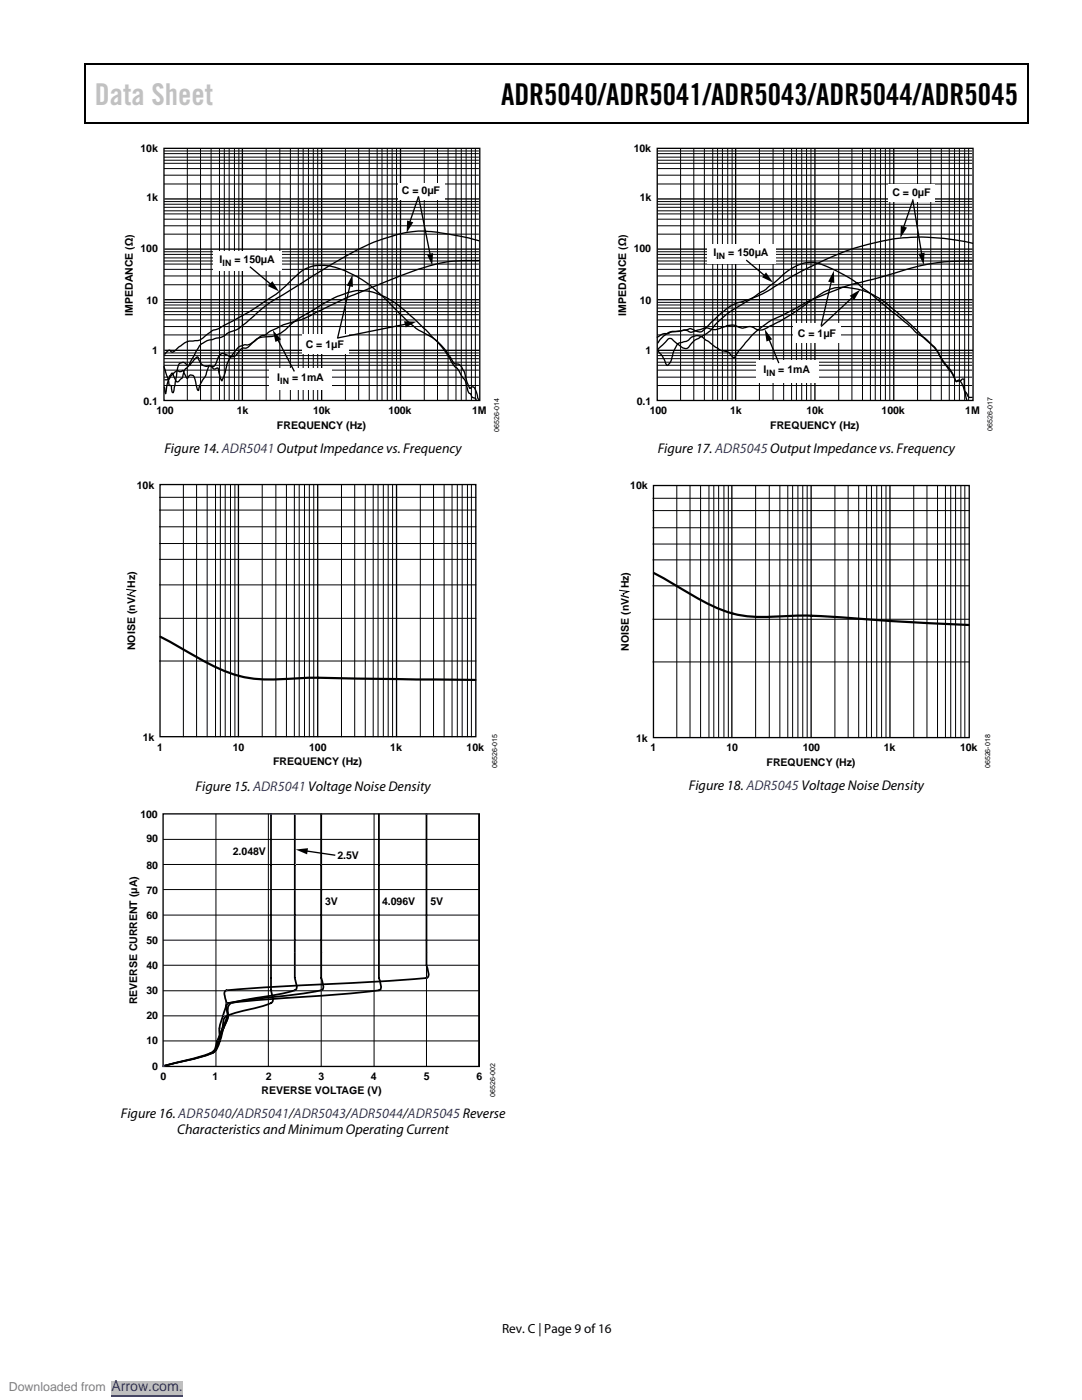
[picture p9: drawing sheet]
<svg xmlns="http://www.w3.org/2000/svg" width="216mm" height="279mm" viewBox="0 0 216 279" stroke-linecap="round" stroke-linejoin="round" font-family="sans-serif">
<path d="M16.9 12.7h.2v1h-.2zM16.9 12.7h.2v.3h-.2zM82.5 12.7h.3v.3h-.3zM205.1 12.7h.2v1h-.2zM205.1 12.7h.2v.3h-.2zM16.9 24.4h.2v.3h-.2zM82.3 24.4h.2v.3h-.2zM205.1 24.4h.2v.3h-.2z" fill="#000"/>
<path d="M17 13.7v10.7M17.1 12.8h65.4M82.8 12.8h122.3M205.2 13.7v10.7M17.1 24.5h188" fill="none" stroke="#000" stroke-width=".25"/>
<path d="M32.7 29.6h63v50.3h-63zM32.8 39.7h62.8M48.4 29.7v50.3M64.2 29.7v50.3M79.9 29.7v50.3M32.8 59.8h62.8M32.8 49.7h62.8M32.8 69.9h62.9" fill="none" stroke="#000" stroke-width=".26"/>
<g fill="none" stroke="#000" stroke-width=".2">
<path d="M32.7 30.1h62.9M32.7 30.7h62.9M32.7 31.4h62.9M32.7 32h62.9M32.7 32.6h62.9M32.7 33.6h62.9M32.7 35h62.9M32.7 36.7h62.9M37.4 29.7v50.3M40 29.7v50.3M42.1 29.7v50.3M43.8 29.7v50.3"/>
<path d="M44.8 29.7v50.3M45.7 29.7v50.3M46.8 29.7v50.3M47.7 29.7v50.3M53.1 29.7v50.3M55.8 29.7v50.3M57.9 29.7v50.3M59.5 29.7v50.3M60.5 29.7v50.3M61.5 29.7v50.3M62.5 29.7v50.3M63.4 29.7v50.3"/>
<path d="M68.9 29.7v50.3M71.6 29.7v50.3M73.7 29.7v50.3M75.3 29.7v50.3M76.2 29.7v50.3M77.3 29.7v50.3M78.2 29.7v50.3M79.1 29.7v50.3M84.7 29.7v50.3M87.3 29.7v50.3M89.4 29.7v50.3M91 29.7v50.3"/>
<path d="M92 29.7v50.3M93 29.7v50.3M94.1 29.7v50.3M94.9 29.7v50.3M32.7 50.2h62.9M32.7 50.8h62.9M32.7 51.5h62.9M32.7 52.1h62.9M32.7 52.7h62.9M32.7 53.8h62.9M32.7 55.1h62.9M32.7 56.8h62.9"/>
<path d="M32.7 40.2h62.9M32.7 40.8h62.9M32.7 41.4h62.9M32.7 42.1h62.9M32.7 42.7h62.9M32.7 43.7h62.9M32.7 45.1h62.9M32.7 46.7h62.9M32.7 70.4h62.9M32.7 71h62.9M32.7 71.6h62.9M32.7 72.3h62.9"/>
<path d="M32.7 72.9h62.9M32.7 73.9h62.9M32.7 75.3h62.9M32.7 76.9h62.9M32.7 60.3h62.9M32.7 60.9h62.9M32.7 61.5h62.9M32.7 62.2h62.9M32.7 62.8h62.9M32.7 63.9h62.9M32.7 65.2h62.9M32.7 66.8h62.9"/>
</g>
<g fill="#fff">
<path d="M79.4 36.5h9.3v3.3h-9.3z"/>
<path d="M60.2 66.7h9.3v3.8h-9.3z"/>
</g>
<path d="M83.5 39.3l2.4 11.8M83.5 39.2l-1.8 5.4M69.9 56.7l-2.6 10.8M95.6 48l-4.1-.9a27 27 0 0 0-10.6-.7 41.5 41.5 0 0 0-14.1 6l-8.6 5.4a39.2 39.2 0 0 0-7 4.7l-3.7 3.1-2.2 1a3.4 3.4 0 0 1-2.4 .9l-.2 .1a4.8 4.8 0 0 0-4 3.5l-.3 .5a5.2 5.2 0 0 1-1.6 2.4l-.1 .2a2.13 2.13 0 0 1-1.2 2l-.4-.2-.6-1.5h-.2l-.5 .6a.68 .68 0 0 1-.9 .7M95.6 52h-2.2a35.1 35.1 0 0 0-14.2 3.3l-9.4 3.9-5.7 2.7a23.8 23.8 0 0 1-7.6 2.9l-1.3 .7a5.9 5.9 0 0 0-2.3 1.4 2.11 2.11 0 0 0-1.8 .9l-.7 .6a2.42 2.42 0 0 1-1.4 1.1 1.55 1.55 0 0 0-1.6 1 1.38 1.38 0 0 1-2.2 .3 .9 .9 0 0 0-1.5 .2l-.1 .3a3.4 3.4 0 0 1-1.1 1.9l-.7-.2a1.65 1.65 0 0 1-2.2-1.5l-.2-.3-.2 .1-1.1 1.2a.58 .58 0 0 1-.5 .5 .58 .58 0 0 1-.6-.5 1.01 1.01 0 0 0-1.1 0 1.01 1.01 0 0 0-.5 .9l-.8 4.9h-.2l-.2-1.3-.3-.1a.65 .65 0 0 1-.2-.8l-1-2.9M32.8 77.3l.2 1.3a5.8 5.8 0 0 1 1.4-3.9l.2-.1a.97 .97 0 0 1 1.3-.4l.6-.3 .7 1.5h.3a.71 .71 0 0 1 .7-.5 .71 .71 0 0 1 .7 .7l.5 2.2 .2 .1 .1-.1a6.8 6.8 0 0 1 1.4-2.9l.6-1.7 .2-.2 .2 .1a.69 .69 0 0 0 .5 .5 .69 .69 0 0 0 .7-.1l.1-.1 .2 .3 .6 2.3 .7-1.4a8 8 0 0 1 3-5.5l.7-.2a2.75 2.75 0 0 0 2.6-1.2 8.7 8.7 0 0 1 3.4-.6l1.4-.6 1-.7a15.4 15.4 0 0 1 4.4-3.3 34.1 34.1 0 0 1 7.7-4 9.7 9.7 0 0 1 8.2 1l1.9 1.2 1.9 1.5 3.5 3.3a26.7 26.7 0 0 1 6 7.5 4.4 4.4 0 0 1 1.6 2.2 4.5 4.5 0 0 1 1.2 2.8l.2 .4 .3 .2a1.16 1.16 0 0 0 1 1l.1 .2M32.9 70.7a1.34 1.34 0 0 1 1-.8l.5 .4 .4-.2a5.6 5.6 0 0 1 4.5-2.1 6.8 6.8 0 0 0 2.6-1.7l.7-.4 1.2-.4 2.9-1.6 4.7-2.8a34.7 34.7 0 0 0 8.1-6.4 7.3 7.3 0 0 1 7.6-1.3 24 24 0 0 1 10.5 7l1.1 1.1a24.2 24.2 0 0 0 7.8 6 15.6 15.6 0 0 1 4.1 5 1.51 1.51 0 0 1 1.5 .8 9.8 9.8 0 0 1 1.2 3.2l.5 1a.58 .58 0 0 1 .6-.3 .58 .58 0 0 1 .5 .6l.4 1.6 .3 .3M81.2 64.6l-13.9 2.9" fill="none" stroke="#000" stroke-width=".26"/>
<path d="M70.3 54.8l.1 2.5-1.2-.3zM81.2 44l1.3 .4-1.4 2.1zM85.2 50.8l1.2-.3-.2 2.5zM80.6 64.1l2.5 .1-2.1 1.1z" fill="#000"/>
<g fill="#fff">
<path d="M42.6 50.1h13.7v3.8h-13.7z"/>
<path d="M53.8 73.5h12.5v4.3h-12.5z"/>
</g>
<path d="M49.9 53.2l4.4 3.7M55.3 67.5l3.4 6.6M31.9 96.7h63v50.3h-63zM47.6 96.8v50.3M63.4 96.8v50.3M79.1 96.8v50.3M32.5 162.4h63.1v50.4h-63.1zM95.6 162.6v50.1" fill="none" stroke="#000" stroke-width=".26"/>
<path d="M54.3 56.1l1.4 2-2.2-1zM54.4 65.9l1.7 1.8-1.1 .5z" fill="#000"/>
<path d="M32 127.1l3.6 1.9a52.2 52.2 0 0 0 12.2 5.9 37.8 37.8 0 0 0 12 .4h3.7l31.4 .4" fill="none" stroke="#000" stroke-width=".44"/>
<g fill="none" stroke="#000" stroke-width=".2">
<path d="M31.8 99.3h63.2M36.6 96.8v50.3M39.2 96.8v50.3M41.3 96.8v50.3M43 96.8v50.3M44 96.8v50.3M44.9 96.8v50.3M46 96.8v50.3M46.9 96.8v50.3M52.3 96.8v50.3M55 96.8v50.3M57.2 96.8v50.3"/>
<path d="M58.7 96.8v50.3M59.7 96.8v50.3M60.8 96.8v50.3M61.7 96.8v50.3M62.6 96.8v50.3M68.1 96.8v50.3M70.8 96.8v50.3M72.9 96.8v50.3M74.5 96.8v50.3M75.4 96.8v50.3M76.5 96.8v50.3M77.5 96.8v50.3"/>
<path d="M78.3 96.8v50.3M83.9 96.8v50.3M86.5 96.8v50.3M88.6 96.8v50.3M90.2 96.8v50.3M91.3 96.8v50.3M92.2 96.8v50.3M93.3 96.8v50.3M94.1 96.8v50.3M25.2 117.6l1.8 .3-1 .5 .1 .2M31.8 116.7h63.2M31.8 111.6h63.2"/>
<path d="M31.8 108.5h63.2M31.8 105.1h63.2M31.8 101.8h63.2M31.8 131.9h63.2M31.8 123.4h63.2M32.5 167.5h63.1M32.5 172.5h63.1M32.5 177.5h63.1M43.1 162.4v50.4M53.5 162.4v50.4M64.1 162.4v50.4M74.6 162.4v50.4"/>
<path d="M85.1 162.4v50.4M32.5 182.6h63.1M32.5 187.6h63.1M32.5 197.7h63.1M32.5 192.6h63.1M32.5 202.7h63.1M32.5 207.7h63.1"/>
</g>
<path d="M42.1 210.2a57.3 57.3 0 0 1-8.6 2.3l-.9 .2" fill="none" stroke="#000080" stroke-width=".26"/>
<path d="M42.3 210.2a59.9 59.9 0 0 1-8.7 2.3l-1 .2" fill="none" stroke="#f0f" stroke-width=".26"/>
<path d="M54.1 162.5l.1 35.6a2.83 2.83 0 0 1 .2 1.8 9.3 9.3 0 0 1-3.8 1.4l-4.4 1.1a1.9 1.9 0 0 0-1.7 2.3l-.1 .5M58.8 162.5l.1 33.1a2.75 2.75 0 0 1 .2 1.8l-.3 .2a85.9 85.9 0 0 1-10.3 2l-2.3 .6a2.56 2.56 0 0 0-.8 2.5l-1 2.5M64.1 162.5v32.7l.1 .4a2.72 2.72 0 0 1 .2 1.8l-.3 .2-4 .7-10.6 1.2-3.9 .7M75.6 162.5v32.7l.1 .3a2.85 2.85 0 0 1 .2 2l-.3 .1-5.3 .6-17.7 1.3-7 .7M85.1 162.5v27.7a9.3 9.3 0 0 0 .4 3.9l-.1 .9-.3 .2-10.5 .7-21 1.1-8.4 .6a1.18 1.18 0 0 0-.3 1.6 2.45 2.45 0 0 1-.1 2.5l-.2 .5a8.4 8.4 0 0 0-.7 5 3.6 3.6 0 0 1-2.8 3.3l-8.5 2.2 1.9-.4a51.2 51.2 0 0 0 7.8-2.1M44.4 205.2l-1 2.5-.3 1a1.86 1.86 0 0 1-1 1.5M44.4 205.2l-1 2.5-.2 1a1.79 1.79 0 0 1-.9 1.5M44.6 205.2l-.9 3.1a2.78 2.78 0 0 1-1.4 1.9M44.6 205.2l-1.2 3.1a2.35 2.35 0 0 1-1.1 1.9M45.6 200.2a1.19 1.19 0 0 0-.3 1.6l.3 .9M45.6 202.7l-1 2.5M45.6 200.2a1.26 1.26 0 0 0-.2 1.7l.2 .8" fill="none" stroke="#000" stroke-width=".35"/>
<path d="M42.3 210.2a59.9 59.9 0 0 1-8.7 2.3l-1 .2" fill="none" stroke="#008000" stroke-width=".26"/>
<path d="M54 162.5h.2l-.1 .2zM32.6 212.6v.2z" fill="none" stroke="#000080" stroke-width=".2"/>
<path d="M32.6 212.7h.1" fill="none" stroke="#f0f" stroke-width=".2"/>
<path d="M58.8 172.5l.1 .1z" fill-rule="evenodd" fill="#f0f"/>
<path d="M58.8 162.5h.1" fill="none" stroke="#f0f" stroke-width=".2"/>
<path d="M32.6 212.7h.1" fill="none" stroke="#008000" stroke-width=".2"/>
<g fill="#008000">
<path d="M42.3 210.2h.2z"/>
<path d="M43.5 207.7h.2z"/>
<path d="M44.6 205.2h.2z"/>
<path d="M45.6 200.2h.1z"/>
</g>
<path d="M64.1 197.6h.1" fill="none" stroke="#008000" stroke-width=".2"/>
<path d="M64.1 172.5l.1 .1z" fill-rule="evenodd" fill="#008000"/>
<path d="M64.1 162.5h.1" fill="none" stroke="#008000" stroke-width=".2"/>
<path d="M44.5 202.6l.1 .1z" fill-rule="evenodd" fill="#800080"/>
<path d="M45.2 200.2h.1" fill="none" stroke="#800080" stroke-width=".2"/>
<path d="M45.2 197.6h.1" fill="none" stroke="#800080" stroke-width=".2"/>
<path d="M85.1 195.2h.1" fill="none" stroke="#800080" stroke-width=".2"/>
<path d="M85.1 172.5l.1 .1z" fill-rule="evenodd" fill="#800080"/>
<path d="M85.1 162.5h.1" fill="none" stroke="#800080" stroke-width=".2"/>
<path d="M131.1 29.6h63.1v50.3h-63.1zM131.2 39.7h62.9M146.8 29.7v50.3M162.6 29.7v50.3M178.3 29.7v50.3M131.2 49.7h62.9M131.2 59.8h62.9M131.2 69.9h63M60.9 169.8l6 .9" fill="none" stroke="#000" stroke-width=".26"/>
<path d="M59 169.5l2.5-.2-.2 1.2z" fill="#000"/>
<g fill="none" stroke="#000" stroke-width=".2">
<path d="M131.1 36.7h62.9M131.1 35h62.9M131.1 33.6h62.9M131.1 32.6h62.9M131.1 32h62.9M131.1 31.4h62.9M131.1 30.7h62.9M131.1 30.1h62.9M135.8 29.7v50.3M138.4 29.7v50.3M140.5 29.7v50.3M142.2 29.7v50.3"/>
<path d="M143.2 29.7v50.3M144.2 29.7v50.3M145.2 29.7v50.3M146.1 29.7v50.3M151.5 29.7v50.3M154.3 29.7v50.3M156.4 29.7v50.3M157.9 29.7v50.3M158.9 29.7v50.3M160 29.7v50.3M160.9 29.7v50.3M161.8 29.7v50.3"/>
<path d="M167.4 29.7v50.3M170 29.7v50.3M172.1 29.7v50.3M173.7 29.7v50.3M174.6 29.7v50.3M175.7 29.7v50.3M176.7 29.7v50.3M177.5 29.7v50.3M183.1 29.7v50.3M185.7 29.7v50.3M187.8 29.7v50.3M189.4 29.7v50.3"/>
<path d="M190.5 29.7v50.3M191.4 29.7v50.3M192.5 29.7v50.3M193.3 29.7v50.3M131.1 46.7h62.9M131.1 45.1h62.9M131.1 43.7h62.9M131.1 42.7h62.9M131.1 42.1h62.9M131.1 41.4h62.9M131.1 40.8h62.9M131.1 40.2h62.9"/>
<path d="M131.1 56.8h62.9M131.1 55.1h62.9M131.1 53.8h62.9M131.1 52.7h62.9M131.1 52.1h62.9M131.1 51.5h62.9M131.1 50.8h62.9M131.1 50.2h62.9M131.1 66.8h62.9M131.1 65.2h62.9M131.1 63.9h62.9M131.1 62.8h62.9"/>
<path d="M131.1 62.2h62.9M131.1 61.5h62.9M131.1 60.9h62.9M131.1 60.3h62.9M131.1 76.9h62.9M131.1 75.3h62.9M131.1 73.9h62.9M131.1 72.9h62.9M131.1 72.3h62.9M131.1 71.6h62.9M131.1 71h62.9M131.1 70.4h62.9"/>
</g>
<g fill="#fff">
<path d="M177.3 36.8h9.3v3.5h-9.3z"/>
<path d="M158.4 64.6h9.4v3.8h-9.4z"/>
</g>
<path d="M182.1 39.8l1.9 11.2M165.9 55.9l-2.1 9.1M170.3 59.2l-6.5 6M182.1 40.1l-1.9 5.6M194.1 52.1h-2.1a43.6 43.6 0 0 0-14.9 2.8l-2.2 .6a64.5 64.5 0 0 0-18.9 7.5 19.6 19.6 0 0 0-8.3 6.7l-1.1 1.6a.64 .64 0 0 1-.8-.5 2.98 2.98 0 0 0-2-.9l-2.9-2a2.34 2.34 0 0 0-2.1-.9l-1 .5a3.3 3.3 0 0 1-2.2 .9 3.5 3.5 0 0 0-1.4 2.3l-.1 .5a2.11 2.11 0 0 1-1 1.7l-.9-1.9-1-1.1 1.6-1.7a.9 .9 0 0 1 1.2-.6l1 .9a3.3 3.3 0 0 0 1.9 1.1l.4-.2a5.2 5.2 0 0 1 2.3-2 8.6 8.6 0 0 0 3.6-3.1 32.2 32.2 0 0 1 7.1-4.9l2.3-1.5 1.8-1.4a14.6 14.6 0 0 1 5.5-3.8 7.1 7.1 0 0 1 5.9 .8 22.6 22.6 0 0 1 6.7 4.3l8.6 6.8 2.1 2.1a12.7 12.7 0 0 1 5 5.3l.4 .6a9.7 9.7 0 0 1 2.2 3.6l.2-.1a.55 .55 0 0 1 .8-.2l.3-.3 .3 .2v1.2a2.05 2.05 0 0 0 .6 1.8 .57 .57 0 0 0 .6 .5h.5M194.2 48.6a42.8 42.8 0 0 0-27.9 2.5 90.2 90.2 0 0 0-13.9 7.4 30.2 30.2 0 0 1-5.6 2.1 27.5 27.5 0 0 0-6.5 5.4 1.64 1.64 0 0 1-2-.2 1.54 1.54 0 0 0-1.5 .1l-3.3 .4-1.1 .8-1.2 1.4M131.1 67.4v-.1a2.58 2.58 0 0 1 2.2-.7l.7-.3 1.2-.1a3 3 0 0 1 2.3 0 2.42 2.42 0 0 0 1.7-.3l.3-.1a2.49 2.49 0 0 1 2.4-.1 5.4 5.4 0 0 0 3-.6l.1-.1a3.4 3.4 0 0 1 2.8 .4h.6a2.33 2.33 0 0 1 2.6 .3l.6 .2 .7-.1 1.8-.9 3.6-2 3.1-2.2a15.6 15.6 0 0 1 6-3.3 14.2 14.2 0 0 1 11.4 4.3l4.7 4.2 1.3 1.4a12.6 12.6 0 0 1 4.2 5.2 11 11 0 0 1 2.3 3.6 .95 .95 0 0 1 1.4 .7l.8 3.1" fill="none" stroke="#000" stroke-width=".26"/>
<path d="M166.4 54l.1 2.5-1.3-.3zM169.6 59l2.1-1.2-1.3 2.1zM179.7 45.1l1.3 .3-1.3 2.1zM183.3 50.7l1.2-.3-.2 2.5z" fill="#000"/>
<g fill="#fff">
<path d="M141.1 48.7h13.7v3.8h-13.7z"/>
<path d="M150.8 71.8h12.5v4.4h-12.5z"/>
</g>
<path d="M148.9 51.9l3.9 3.3M153.4 67.5l2 5M130.4 96.9h63v50.3h-63zM146 97v50.3M161.9 97v50.3M177.6 97v50.3" fill="none" stroke="#000" stroke-width=".26"/>
<path d="M152.9 54.4l1.4 2-2.2-1.1zM152.6 65.7l1.5 2-1.2 .5z" fill="#000"/>
<path d="M130.5 114.4l3.5 2a51.6 51.6 0 0 0 12.2 6 39.3 39.3 0 0 0 12.1 .5l6.2 .1 13.2 .9 15.6 .8" fill="none" stroke="#000" stroke-width=".44"/>
<g fill="none" stroke="#000" stroke-width=".2">
<path d="M130.2 99.4h63.3M135 97v50.3M137.7 97v50.3M139.8 97v50.3M141.5 97v50.3M142.4 97v50.3M143.4 97v50.3M144.5 97v50.3M145.3 97v50.3M150.8 97v50.3M153.5 97v50.3M155.6 97v50.3"/>
<path d="M157.2 97v50.3M158.2 97v50.3M159.2 97v50.3M160.2 97v50.3M161.1 97v50.3M166.6 97v50.3M169.2 97v50.3M171.3 97v50.3M172.9 97v50.3M173.9 97v50.3M174.9 97v50.3M175.9 97v50.3"/>
<path d="M176.8 97v50.3M182.3 97v50.3M185 97v50.3M187.1 97v50.3M188.7 97v50.3M189.7 97v50.3M190.7 97v50.3M191.7 97v50.3M192.5 97v50.3M123.6 117.8l1.8 .3-1.1 .4 .2 .3M130.2 116.9h63.3M130.2 111.7h63.3"/>
<path d="M130.2 108.6h63.3M130.2 105.3h63.3M130.2 101.9h63.3M130.2 132.1h63.3M130.2 123.6h63.3"/>
</g>
<path d="M0 276.9h70.6" fill="none" stroke="#fff" stroke-width="2.5" stroke-linecap="butt"/>
<path d="M22.2 275.6h14.3v2.6h-14.3z" fill="#c0c0c0"/>
<path d="M22.2 278.6h14.3" fill="none" stroke="#00f" stroke-width=".2"/>
<path d="M0 276.9h70.6" fill="none" stroke="#fff" stroke-width="2.5" stroke-linecap="butt"/>
<path d="M22.2 275.6h14.3v2.6h-14.3z" fill="#c0c0c0"/>
<path d="M22.2 278.6h14.3" fill="none" stroke="#00f" stroke-width=".2"/>
<path d="M0 276.9h70.6" fill="none" stroke="#fff" stroke-width="2.5" stroke-linecap="butt"/>
<path d="M22.2 275.6h14.3v2.6h-14.3z" fill="#c0c0c0"/>
<path d="M22.2 278.6h14.3" fill="none" stroke="#00f" stroke-width=".2"/>
<path d="M0 276.9h70.6" fill="none" stroke="#fff" stroke-width="2.5" stroke-linecap="butt"/>
<path d="M22.2 275.6h14.3v2.6h-14.3z" fill="#c0c0c0"/>
<path d="M22.2 278.6h14.3" fill="none" stroke="#00f" stroke-width=".2"/>
<path d="M0 276.9h70.6" fill="none" stroke="#fff" stroke-width="2.5" stroke-linecap="butt"/>
<path d="M22.2 275.6h14.3v2.6h-14.3z" fill="#c0c0c0"/>
<path d="M22.2 278.6h14.3" fill="none" stroke="#00f" stroke-width=".2"/>
<path d="M0 276.9h70.6" fill="none" stroke="#fff" stroke-width="2.5" stroke-linecap="butt"/>
<path d="M22.2 275.6h14.3v2.6h-14.3z" fill="#c0c0c0"/>
<path d="M22.2 278.6h14.3" fill="none" stroke="#00f" stroke-width=".2"/>
<path d="M0 276.9h70.6" fill="none" stroke="#fff" stroke-width="2.5" stroke-linecap="butt"/>
<path d="M22.2 275.6h14.3v2.6h-14.3z" fill="#c0c0c0"/>
<path d="M22.2 278.6h14.3" fill="none" stroke="#00f" stroke-width=".2"/>
<path d="M0 276.9h70.6" fill="none" stroke="#fff" stroke-width="2.5" stroke-linecap="butt"/>
<path d="M22.2 275.6h14.3v2.6h-14.3z" fill="#c0c0c0"/>
<path d="M22.2 278.6h14.3" fill="none" stroke="#00f" stroke-width=".2"/>
<path d="M0 276.9h70.6" fill="none" stroke="#fff" stroke-width="2.5" stroke-linecap="butt"/>
<path d="M22.2 275.6h14.3v2.6h-14.3z" fill="#c0c0c0"/>
<path d="M22.2 278.6h14.3" fill="none" stroke="#00f" stroke-width=".2"/>
<text font-size="6" fill="#c1c1c1" x="18.9" y="21">Data Sheet</text>
<text font-size="6" x="100" y="21">ADR5040/ADR5041/ADR5043/ADR5044/ADR5045</text>
<g font-size="2.8">
<text x="32.8" y="90.4">Figure 14. ADR5041 Output Impedance vs. Frequency</text>
<text x="131.2" y="90.4">Figure 17. ADR5045 Output Impedance vs. Frequency</text>
<text x="39" y="157.8">Figure 15. ADR5041 Voltage Noise Density</text>
<text x="137.5" y="157.7">Figure 18. ADR5045 Voltage Noise Density</text>
<text x="24.1" y="223.2">Figure 16. ADR5040/ADR5041/ADR5043/ADR5044/ADR5045 Reverse</text>
<text x="35.4" y="226.4">Characteristics and Minimum Operating Current</text>
</g>
<text font-size="2.8" fill="#00f" x="22.2" y="277.6">Arrow.com.</text>
<text font-size="2.6" x="100.2" y="266">Rev. C | Page 9 of 16</text>
<text font-size="2.5" fill="#808080" x="1.8" y="277.6">Downloaded from</text>
<g font-size="2.1">
<text x="28" y="30.4">10k</text>
<text x="126.5" y="30.4">10k</text>
<text x="29.2" y="40.1">1k</text>
<text x="80.2" y="38.7">C = 0µF</text>
<text x="127.6" y="40.1">1k</text>
<text x="178.1" y="39.1">C = 0µF</text>
<text x="28" y="50.2">100</text>
<text x="43.8" y="52.5">I</text>
<text x="46.8" y="52.5">= 150µ</text>
<text x="53.3" y="52.5">A</text>
<text x="126.5" y="50.2">100</text>
<text x="142.4" y="51.1">I</text>
<text x="145.3" y="51.1">= 150µ</text>
<text x="151.8" y="51.1">A</text>
<text x="26.5" y="63" transform="rotate(-90 26.5 63)">IMPEDANCE (Ω)</text>
<text x="29.2" y="60.6">10</text>
<text x="124.9" y="63" transform="rotate(-90 124.9 63)">IMPEDANCE (Ω)</text>
<text x="127.6" y="60.6">10</text>
<text x="30.4" y="70.7">1</text>
<text x="61" y="69.4">C = 1µF</text>
<text x="128.8" y="70.7">1</text>
<text x="159.2" y="67.3">C = 1µF</text>
<text x="55.3" y="76.1">I</text>
<text x="58.3" y="76.1">= 1m</text>
<text x="63.1" y="76.1">A</text>
<text x="152.3" y="74.5">I</text>
<text x="155.3" y="74.5">= 1m</text>
<text x="160.1" y="74.5">A</text>
<text x="28.6" y="80.8">0.1</text>
<text x="31.2" y="82.7">100</text>
<text x="47.3" y="82.7">1k</text>
<text x="62.5" y="82.7">10k</text>
<text x="77.5" y="82.7">100k</text>
<text x="94.2" y="82.7">1M</text>
<text x="127.1" y="80.8">0.1</text>
<text x="129.7" y="82.7">100</text>
<text x="145.7" y="82.7">1k</text>
<text x="160.9" y="82.7">10k</text>
<text x="175.9" y="82.7">100k</text>
<text x="192.6" y="82.7">1M</text>
<text x="55.3" y="85.5">FREQUENCY (Hz)</text>
<text x="153.7" y="85.5">FREQUENCY (Hz)</text>
<text x="27.3" y="97.5">10k</text>
<text x="125.8" y="97.7">10k</text>
<text x="27" y="129.8" transform="rotate(-90 27 129.8)">NOISE (nV/ Hz)</text>
<text x="125.4" y="129.9" transform="rotate(-90 125.4 129.9)">NOISE (nV/ Hz)</text>
<text x="28.5" y="147.9">1k</text>
<text x="31.4" y="149.8">1</text>
<text x="46.5" y="149.8">10</text>
<text x="61.7" y="149.8">100</text>
<text x="77.9" y="149.8">1k</text>
<text x="93.1" y="149.8">10k</text>
<text x="126.9" y="148.1">1k</text>
<text x="129.8" y="150">1</text>
<text x="144.9" y="150">10</text>
<text x="160.2" y="150">100</text>
<text x="176.3" y="150">1k</text>
<text x="191.6" y="150">10k</text>
<text x="54.5" y="152.6">FREQUENCY (Hz)</text>
<text x="152.9" y="152.8">FREQUENCY (Hz)</text>
<text x="28" y="163.2">100</text>
<text x="29.2" y="168">90</text>
<text x="29.2" y="173.3">80</text>
<text x="46.5" y="170.6">2.048V</text>
<text x="67.3" y="171.5">2.5V</text>
<text x="29.2" y="178.4">70</text>
<text x="29.2" y="183.4">60</text>
<text x="64.9" y="180.7">3V</text>
<text x="76.2" y="180.7">4.096V</text>
<text x="85.9" y="180.7">5V</text>
<text x="29.2" y="188.3">50</text>
<text x="29.2" y="193.4">40</text>
<text x="27.4" y="200.5" transform="rotate(-90 27.4 200.5)">REVERSE CURRENT (µA)</text>
<text x="29.2" y="198.3">30</text>
<text x="29.2" y="203.3">20</text>
<text x="29.2" y="208.4">10</text>
<text x="30.4" y="213.6">0</text>
<text x="32" y="215.5">0</text>
<text x="42.4" y="215.5">1</text>
<text x="53" y="215.5">2</text>
<text x="63.6" y="215.5">3</text>
<text x="74" y="215.5">4</text>
<text x="84.5" y="215.5">5</text>
<text x="95.1" y="215.5">6</text>
<text x="52.2" y="218.3">REVERSE VOLTAGE (V)</text>
</g>
<g font-size="1.8">
<text x="44.4" y="53">IN</text>
<text x="142.9" y="51.7">IN</text>
<text x="55.9" y="76.6">IN</text>
<text x="152.9" y="75">IN</text>
</g>
<g font-size="1.4">
<text x="99.6" y="86.1" transform="rotate(-90 99.6 86.1)">06526-014</text>
<text x="198.1" y="86" transform="rotate(-90 198.1 86)">06526-017</text>
<text x="99.2" y="153.2" transform="rotate(-90 99.2 153.2)">06526-015</text>
<text x="197.6" y="153.3" transform="rotate(-90 197.6 153.3)">06526-018</text>
<text x="98.8" y="218.9" transform="rotate(-90 98.8 218.9)">06526-002</text>
</g>
</svg>
